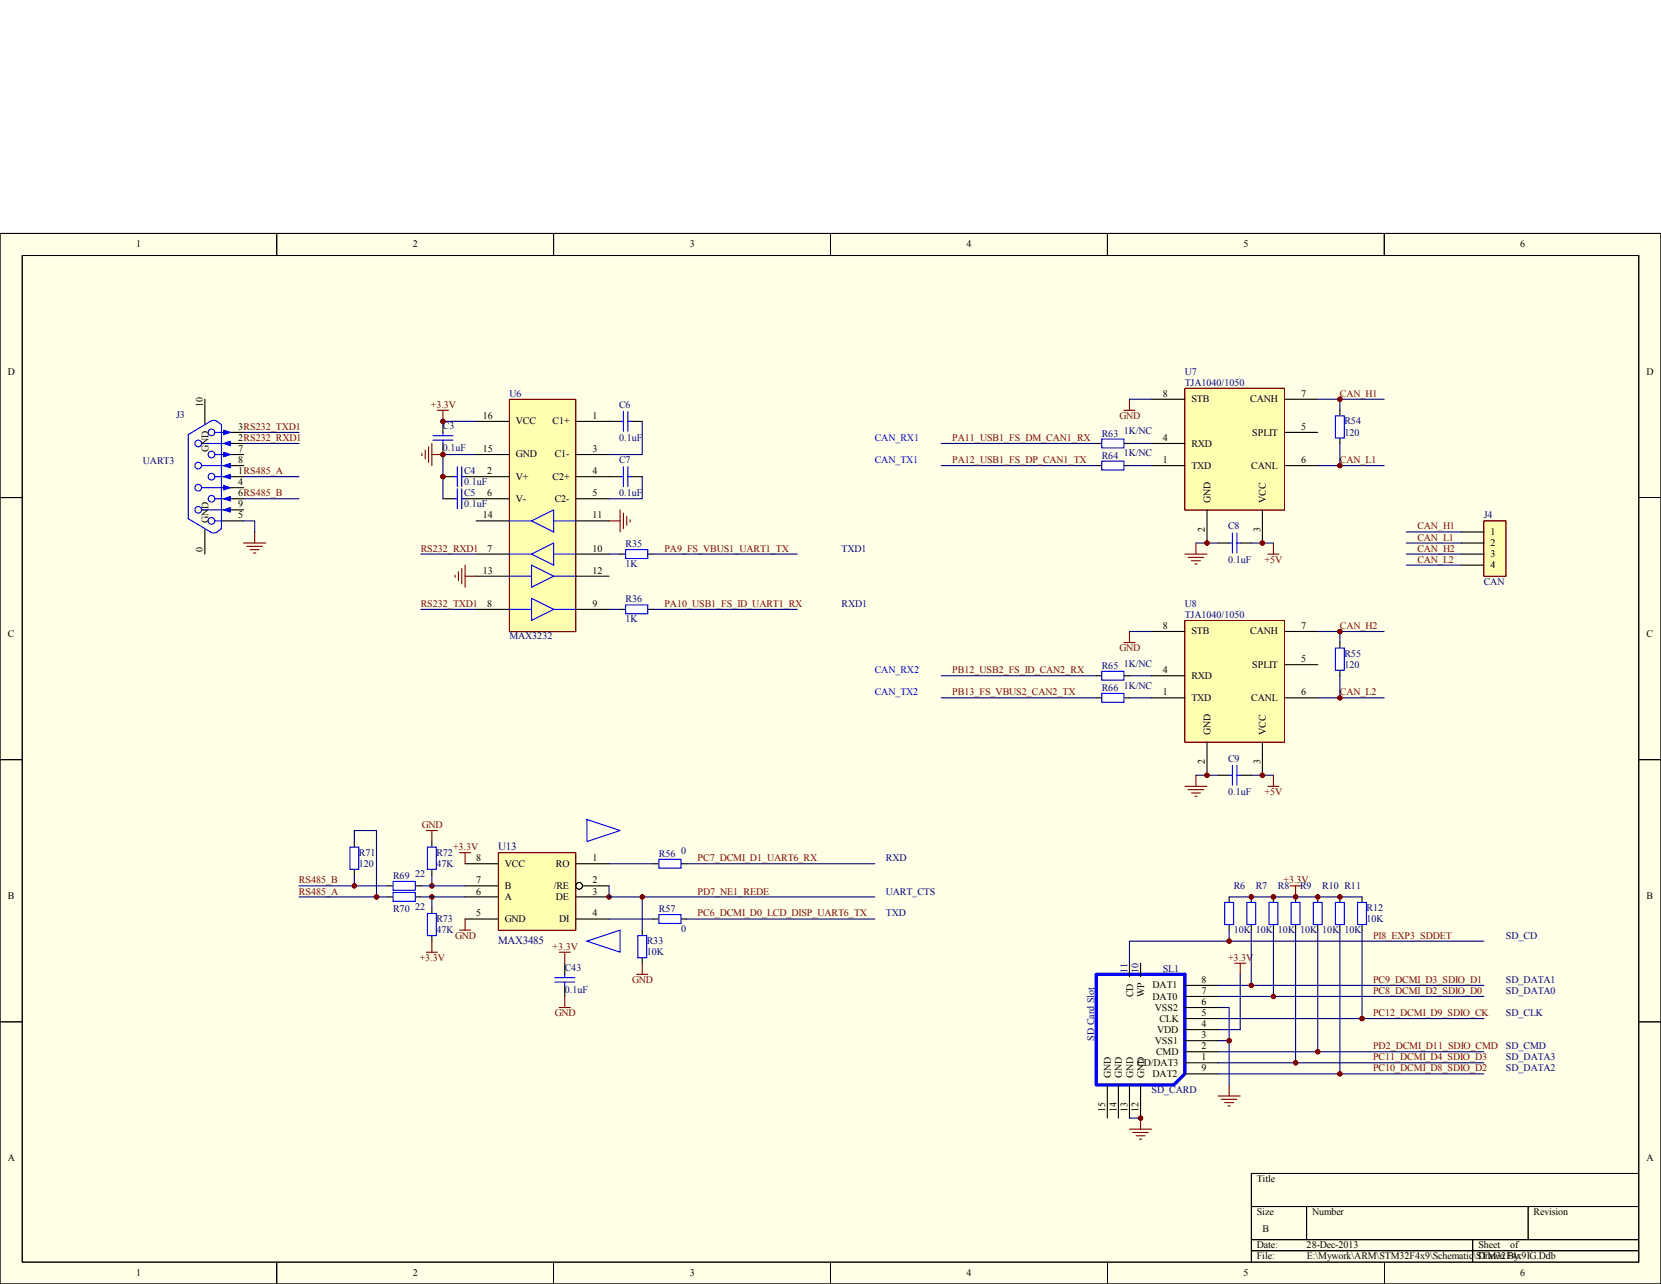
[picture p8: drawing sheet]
<svg xmlns="http://www.w3.org/2000/svg" width="279mm" height="216mm" viewBox="0 0 279 216" stroke-linecap="round" stroke-linejoin="round" font-family="sans-serif">
<path d="M0 39.2h279.4v176.7h-279.4z" fill="#ffffe8"/>
<g fill="none" stroke="#000" stroke-width=".17">
<path d="M0 39.2h279.4v176.7h-279.4zM46.6 39.2v3.8M93.1 39.2v3.8M139.7 39.2v3.8M186.3 39.2v3.8M232.8 39.2v3.8M3.7 43h272v169.2h-272zM0 83.7h3.7M275.7 83.7h3.7M0 127.8h3.7M275.7 127.8h3.7M0 171.8h3.7"/>
<path d="M275.7 171.8h3.7M275.7 197.3h-65.2v14.9M46.6 212.2v3.7M93.1 212.2v3.7M139.7 212.2v3.7M186.3 212.2v3.7M210.5 202.9h65.2M210.5 208.5h65.2M210.5 210.3h65.2M219.8 202.9v5.6M232.8 212.2v3.7M247.7 208.5v3.7"/>
<path d="M257 202.9v5.6"/>
</g>
<path d="M85.7 67.2h11.2v39h-11.2z" fill="#ffffb0"/>
<path d="M85.7 67.1h11.2v39.1h-11.2z" fill="none" stroke="#800000" stroke-width=".17"/>
<g fill="none" stroke="#00f" stroke-width=".19">
<path d="M31.7 73.1l3.9-2.3 .3-.1a1.9 1.9 0 0 1 1.4 .7v17.5a1.89 1.89 0 0 1-1.4 .7l-.3-.1-3.9-2.3zM33.9 78.3h3.4M33.9 74.6h3.4M36.1 76.4h1.2M36.1 72.7h1.2M72.8 74h3.4M72.8 73.3h3.4M74.5 72.7v.6M74.5 74v.6M76.9 78.5v3.3M77.7 78.5v3.3M104.3 70.9h.6"/>
<path d="M104.9 69.2v3.3M104.9 78.5v3.3M105.6 69.2v3.3M105.6 78.5v3.3M105.6 70.9h.6M33.9 85.7h3.4M33.9 82h3.4M36.1 87.6h1.2M36.1 80.2h1.2M36.1 83.9h1.2M76.4 80.2h.5M76.4 83.9h.5"/>
<path d="M76.9 82.2v3.3M77.7 82.2v3.3M77.7 80.2h.5M77.7 83.9h.5M85.7 87.6h3.7M85.7 93.2h3.7M85.7 96.9h3.7M89.4 87.6l3.7-1.9v3.7zM89.4 93.2l3.7-1.9v3.7zM89.4 95l3.7 1.9-3.7 1.8zM93.1 96.9h3.8M93.1 87.6h3.8"/>
<path d="M93.1 93.2h3.8M104.3 80.2h.6M105.6 80.2h.6M85.7 102.5h3.7M89.4 100.6l3.7 1.9-3.7 1.8zM93.1 102.5h3.8"/>
<circle cx="33.3" cy="78.3" r=".56"/>
<circle cx="33.3" cy="74.6" r=".56"/>
<circle cx="35.6" cy="76.4" r=".56"/>
<circle cx="35.6" cy="72.7" r=".56"/>
<circle cx="33.3" cy="85.7" r=".56"/>
<circle cx="33.3" cy="82" r=".56"/>
<circle cx="35.6" cy="83.9" r=".56"/>
<circle cx="35.6" cy="80.1" r=".56"/>
<circle cx="35.6" cy="87.6" r=".56"/>
</g>
<g fill="none" stroke="#000" stroke-width=".19">
<path d="M34.5 67.1v4.1M37.3 76.4h3.7M37.3 74.6h3.7M37.3 72.7h3.7M37.3 78.3h3.7M74.5 70.9v1.8M74.5 74.6v1.8M80.1 70.9h5.6M80.1 76.4h5.6M96.9 70.9h7.4M96.9 76.4h5.5M106.2 70.9h1.8"/>
<path d="M34.5 89.1v4.1M37.3 87.6h3.7M37.3 80.2h3.7M37.3 83.9h3.7M37.3 82h3.7M37.3 85.7h3.7M74.5 80.2h1.9M74.5 83.9h1.9M78.2 80.2h7.5M78.2 83.9h7.5M80.1 87.6h5.6M80.1 93.2h5.6"/>
<path d="M80.1 96.9h5.6M96.9 87.6h5.5M96.9 93.2h5.5M96.9 96.9h5.5M96.9 80.2h7.4M96.9 83.9h5.5M106.2 80.2h1.8M80.1 102.5h5.6M96.9 102.5h5.5"/>
</g>
<path d="M41 72.7h9.3M41 74.6h9.3M74.5 70.9h5.6M80.1 76.4h-5.6v7.5M108 70.9v5.5h-5.6M41 87.6h1.8v1.8M70.8 93.2h9.3M102.4 93.2h1.9M108 80.2v3.7h-5.6M70.8 102.5h9.3M102.4 102.5h1.9" fill="none" stroke="#000080" stroke-width=".19"/>
<path d="M71 76.2v.4M71.5 75.7v1.5M72.1 75.1v2.6M72.6 76.4h1.9M72.6 74.6v3.7M41 91.3h3.7M41.5 91.9h2.6M42.1 92.4h1.5M42.7 93h.3M42.8 89.4v1.9" fill="none" stroke="#800000" stroke-width=".19"/>
<g fill="#00f" stroke="#00f" stroke-width=".19">
<path d="M37.6 80.2l1.1-.4v.7z"/>
<path d="M37.6 83.9l1.1-.4v.7z"/>
<path d="M37.6 74.6l1.1-.4v.7z"/>
<path d="M37.6 76.1l1.1 .3-1.1 .4z"/>
<path d="M37.6 72.3l1.1 .4-1.1 .4z"/>
<path d="M37.6 78.3l1.1-.4v.8z"/>
<path d="M37.6 81.6l1.1 .4-1.1 .4z"/>
<path d="M37.6 85.7l1.1-.3v.7z"/>
</g>
<path d="M199.3 65.3h16.8v20.5h-16.8z" fill="#ffffb0"/>
<path d="M199.3 65.3h16.8v20.5h-16.8z" fill="none" stroke="#800000" stroke-width=".17"/>
<path d="M193.7 67.1h5.6M193.7 74.6h5.6M193.7 78.3h5.6M216.1 67.1h5.6M216.1 78.3h5.6M216.1 72.7h5.6M225.4 69v.9M225.4 73.6v1M203 85.7v5.6M212.3 85.7v5.6" fill="none" stroke="#000" stroke-width=".19"/>
<path d="M224.6 69.9h1.5v3.7h-1.5z" fill-rule="evenodd" fill="#fff"/>
<path d="M224.6 69.9h1.5v3.7h-1.5z" fill="none" stroke="#00f" stroke-width=".19"/>
<path d="M225.4 108v1M225.4 112.7v.9" fill="none" stroke="#000" stroke-width=".19"/>
<path d="M224.6 109h1.5v3.7h-1.5z" fill-rule="evenodd" fill="#fff"/>
<path d="M206.8 91.3h.5M207.3 89.6v3.4M208.1 91.3h.5M208.1 89.6v3.4M224.6 109h1.5v3.7h-1.5z" fill="none" stroke="#00f" stroke-width=".19"/>
<path d="M190 67.1h3.7M221.7 67.1h11.1M221.7 78.3h11.1M201.2 91.3h3.7M210.5 91.3h3.7" fill="none" stroke="#000080" stroke-width=".19"/>
<path d="M204.9 91.3h1.9M208.6 91.3h1.9" fill="none" stroke="#000" stroke-width=".19"/>
<path d="M189.1 69h1.8M190 67.1v1.9M199.3 93.2h3.7M199.9 93.7h2.6M200.4 94.3h1.5M201 94.8h.4M201.2 91.3v1.9M213.3 93.2h1.8M214.2 91.3v1.9" fill="none" stroke="#800000" stroke-width=".19"/>
<path d="M199.3 104.4h16.8v20.4h-16.8z" fill="#ffffb0"/>
<path d="M199.3 104.4h16.8v20.4h-16.8z" fill="none" stroke="#800000" stroke-width=".17"/>
<g fill="none" stroke="#000" stroke-width=".19">
<path d="M193.7 106.2h5.6M193.7 113.6h5.6M193.7 117.3h5.6M216.1 106.2h5.6M216.1 117.3h5.6M216.1 111.8h5.6M203 124.8v5.6M204.9 130.4h1.9M208.6 130.4h1.9M212.3 124.8v5.6M206.8 150.8v.9M206.8 155.5v.9"/>
<path d="M190 162v2.2M191.9 162v2.2M199.3 178.7h5.6M199.3 176.8h5.6M199.3 175h5.6M199.3 173.1h5.6M199.3 169.4h5.6M199.3 171.3h5.6M199.3 165.7h5.6M199.3 167.6h5.6M186.3 182.4v5.6M188.1 182.4v5.6"/>
<path d="M190 182.4v5.6M191.9 182.4v5.6M199.3 180.6h5.6"/>
</g>
<g fill="none" stroke="#000080" stroke-width=".19">
<path d="M190 106.2h3.7M221.7 106.2h11.1M221.7 117.3h11.1M201.2 130.4h3.7M210.5 130.4h3.7M204.9 169.4h1.9v13M204.9 173.1h3.7M204.9 167.6h44.7M204.9 171.3h44.7M204.9 176.8h44.7M204.9 178.7h44.7M204.9 175h1.9"/>
<path d="M204.9 165.7h44.7M190 188h1.9M204.9 180.6h44.7"/>
</g>
<path d="M206.8 130.4h.5M207.3 128.7v3.3M208.1 130.4h.5M208.1 128.7v3.3" fill="none" stroke="#00f" stroke-width=".19"/>
<g fill="none" stroke="#800000" stroke-width=".19">
<path d="M73.6 69h1.8M74.5 69v1.9M189.1 108h1.8M190 106.2v1.8M199.3 132.2h3.7M199.9 132.8h2.6M200.4 133.3h1.5M201 133.9h.4M201.2 130.4v1.8M213.3 132.2h1.8M214.2 130.4v1.8M190 189.9h3.7"/>
<path d="M190.6 190.4h2.6M191.1 191h1.5M191.7 191.5h.3M191.9 188v1.9M204.9 184.3h3.7M205.5 184.8h2.6M206 185.4h1.5M206.6 186h.3M206.8 182.4v1.9"/>
</g>
<path d="M184.4 163.8h14.9v16.8l-1.9 1.8h-13z" fill="none" stroke="#00f" stroke-width=".56"/>
<path d="M206 151.7h1.5v3.8h-1.5z" fill-rule="evenodd" fill="#fff"/>
<path d="M206 151.7h1.5v3.8h-1.5z" fill="none" stroke="#00f" stroke-width=".19"/>
<path d="M206.8 156.4v1.9M249.6 158.3h-59.6v3.7" fill="none" stroke="#000080" stroke-width=".19"/>
<path d="M217 149h1.9M217.9 149v1.8M207.7 162h1.8M208.6 162v1.8" fill="none" stroke="#800000" stroke-width=".19"/>
<circle cx="206.8" cy="175" r=".37" fill="#800000"/>
<circle cx="206.8" cy="175" r=".37" fill="none" stroke="#800000" stroke-width=".17"/>
<path d="M158.3 74.6h26.1M158.3 78.3h26.1M158.3 113.6h26.1M158.3 117.3h26.1" fill="none" stroke="#000080" stroke-width=".19"/>
<circle cx="74.5" cy="80.1" r=".37" fill="#800000"/>
<circle cx="74.5" cy="80.1" r=".37" fill="none" stroke="#800000" stroke-width=".17"/>
<circle cx="74.5" cy="70.9" r=".37" fill="#800000"/>
<circle cx="74.5" cy="70.9" r=".37" fill="none" stroke="#800000" stroke-width=".17"/>
<circle cx="203" cy="91.3" r=".37" fill="#800000"/>
<circle cx="203" cy="91.3" r=".37" fill="none" stroke="#800000" stroke-width=".17"/>
<circle cx="212.3" cy="91.3" r=".37" fill="#800000"/>
<circle cx="212.3" cy="91.3" r=".37" fill="none" stroke="#800000" stroke-width=".17"/>
<circle cx="203" cy="130.4" r=".37" fill="#800000"/>
<circle cx="203" cy="130.4" r=".37" fill="none" stroke="#800000" stroke-width=".17"/>
<circle cx="212.3" cy="130.4" r=".37" fill="#800000"/>
<circle cx="212.3" cy="130.4" r=".37" fill="none" stroke="#800000" stroke-width=".17"/>
<path d="M249.6 87.6h3.7v9.3h-3.7z" fill="#ffffb0"/>
<path d="M249.6 87.6h3.7v9.3h-3.7z" fill="none" stroke="#800000" stroke-width=".17"/>
<path d="M245.9 89.4h3.7M245.9 91.3h3.7M245.9 93.2h3.7M245.9 95h3.7" fill="none" stroke="#000" stroke-width=".19"/>
<path d="M225.4 67.1v1.9" fill="none" stroke="#000080" stroke-width=".19"/>
<circle cx="225.4" cy="67.1" r=".37" fill="#800000"/>
<circle cx="225.4" cy="67.1" r=".37" fill="none" stroke="#800000" stroke-width=".17"/>
<path d="M225.4 74.6v3.7" fill="none" stroke="#000080" stroke-width=".19"/>
<circle cx="225.4" cy="78.3" r=".37" fill="#800000"/>
<circle cx="225.4" cy="78.3" r=".37" fill="none" stroke="#800000" stroke-width=".17"/>
<path d="M225.4 106.2v1.8M225.4 113.6v3.7" fill="none" stroke="#000080" stroke-width=".19"/>
<circle cx="225.4" cy="106.2" r=".37" fill="#800000"/>
<circle cx="225.4" cy="106.2" r=".37" fill="none" stroke="#800000" stroke-width=".17"/>
<circle cx="225.4" cy="117.3" r=".37" fill="#800000"/>
<circle cx="225.4" cy="117.3" r=".37" fill="none" stroke="#800000" stroke-width=".17"/>
<path d="M236.6 89.4h9.3M236.6 93.2h9.3M236.6 91.3h9.3M236.6 95h9.3" fill="none" stroke="#000080" stroke-width=".19"/>
<circle cx="191.9" cy="188" r=".37" fill="#800000"/>
<circle cx="191.9" cy="188" r=".37" fill="none" stroke="#800000" stroke-width=".17"/>
<path d="M210.5 150.8v.9M210.5 155.5v.9" fill="none" stroke="#000" stroke-width=".19"/>
<path d="M209.7 151.7h1.5v3.8h-1.5z" fill-rule="evenodd" fill="#fff"/>
<path d="M209.7 151.7h1.5v3.8h-1.5z" fill="none" stroke="#00f" stroke-width=".19"/>
<path d="M214.2 150.8v.9M214.2 155.5v.9" fill="none" stroke="#000" stroke-width=".19"/>
<path d="M213.5 151.7h1.5v3.8h-1.5z" fill-rule="evenodd" fill="#fff"/>
<path d="M213.5 151.7h1.5v3.8h-1.5z" fill="none" stroke="#00f" stroke-width=".19"/>
<path d="M217.9 150.8v.9M217.9 155.5v.9" fill="none" stroke="#000" stroke-width=".19"/>
<path d="M217.2 151.7h1.5v3.8h-1.5z" fill-rule="evenodd" fill="#fff"/>
<path d="M217.2 151.7h1.5v3.8h-1.5z" fill="none" stroke="#00f" stroke-width=".19"/>
<path d="M221.7 150.8v.9M221.7 155.5v.9" fill="none" stroke="#000" stroke-width=".19"/>
<path d="M220.9 151.7h1.5v3.8h-1.5z" fill-rule="evenodd" fill="#fff"/>
<path d="M220.9 151.7h1.5v3.8h-1.5z" fill="none" stroke="#00f" stroke-width=".19"/>
<path d="M225.4 150.8v.9M225.4 155.5v.9" fill="none" stroke="#000" stroke-width=".19"/>
<path d="M224.6 151.7h1.5v3.8h-1.5z" fill-rule="evenodd" fill="#fff"/>
<path d="M224.6 151.7h1.5v3.8h-1.5z" fill="none" stroke="#00f" stroke-width=".19"/>
<path d="M206.8 150.8h22.3M210.5 156.4v9.3M214.2 156.4v11.2M217.9 156.4v22.3M221.7 156.4v20.4M225.4 156.4v24.2M208.6 163.8v9.3" fill="none" stroke="#000080" stroke-width=".19"/>
<path d="M229.1 150.8v.9M229.1 155.5v.9" fill="none" stroke="#000" stroke-width=".19"/>
<path d="M228.4 151.7h1.5v3.8h-1.5z" fill-rule="evenodd" fill="#fff"/>
<path d="M228.4 151.7h1.5v3.8h-1.5z" fill="none" stroke="#00f" stroke-width=".19"/>
<circle cx="225.4" cy="150.8" r=".37" fill="#800000"/>
<circle cx="225.4" cy="150.8" r=".37" fill="none" stroke="#800000" stroke-width=".17"/>
<circle cx="217.9" cy="150.8" r=".37" fill="#800000"/>
<circle cx="217.9" cy="150.8" r=".37" fill="none" stroke="#800000" stroke-width=".17"/>
<circle cx="210.5" cy="150.8" r=".37" fill="#800000"/>
<circle cx="210.5" cy="150.8" r=".37" fill="none" stroke="#800000" stroke-width=".17"/>
<circle cx="214.2" cy="150.8" r=".37" fill="#800000"/>
<circle cx="214.2" cy="150.8" r=".37" fill="none" stroke="#800000" stroke-width=".17"/>
<circle cx="221.7" cy="150.8" r=".37" fill="#800000"/>
<circle cx="221.7" cy="150.8" r=".37" fill="none" stroke="#800000" stroke-width=".17"/>
<path d="M229.1 156.4v14.9" fill="none" stroke="#000080" stroke-width=".19"/>
<path d="M104.3 93.2h.9M109 93.2h.9" fill="none" stroke="#000" stroke-width=".19"/>
<path d="M105.2 92.4h3.8v1.5h-3.8z" fill-rule="evenodd" fill="#fff"/>
<path d="M105.2 92.4h3.8v1.5h-3.8z" fill="none" stroke="#00f" stroke-width=".19"/>
<path d="M109.9 145.2h.9M114.6 145.2h.9" fill="none" stroke="#000" stroke-width=".19"/>
<path d="M110.8 144.5h3.8v1.5h-3.8z" fill-rule="evenodd" fill="#fff"/>
<path d="M110.8 144.5h3.8v1.5h-3.8z" fill="none" stroke="#00f" stroke-width=".19"/>
<path d="M104.3 102.5h.9M109 102.5h.9" fill="none" stroke="#000" stroke-width=".19"/>
<path d="M105.2 101.7h3.8v1.5h-3.8z" fill-rule="evenodd" fill="#fff"/>
<path d="M105.2 101.7h3.8v1.5h-3.8z" fill="none" stroke="#00f" stroke-width=".19"/>
<path d="M109.9 154.5h.9M114.6 154.5h.9" fill="none" stroke="#000" stroke-width=".19"/>
<path d="M110.8 153.8h3.8v1.5h-3.8z" fill-rule="evenodd" fill="#fff"/>
<path d="M110.8 153.8h3.8v1.5h-3.8z" fill="none" stroke="#00f" stroke-width=".19"/>
<path d="M190 74.6h3.7M109.9 93.2h24.2M109.9 102.5h24.2" fill="none" stroke="#000080" stroke-width=".19"/>
<circle cx="214.2" cy="167.6" r=".37" fill="#800000"/>
<circle cx="214.2" cy="167.6" r=".37" fill="none" stroke="#800000" stroke-width=".17"/>
<circle cx="210.5" cy="165.7" r=".37" fill="#800000"/>
<circle cx="210.5" cy="165.7" r=".37" fill="none" stroke="#800000" stroke-width=".17"/>
<circle cx="229.1" cy="171.3" r=".37" fill="#800000"/>
<circle cx="229.1" cy="171.3" r=".37" fill="none" stroke="#800000" stroke-width=".17"/>
<circle cx="221.7" cy="176.8" r=".37" fill="#800000"/>
<circle cx="221.7" cy="176.8" r=".37" fill="none" stroke="#800000" stroke-width=".17"/>
<circle cx="217.9" cy="178.7" r=".37" fill="#800000"/>
<circle cx="217.9" cy="178.7" r=".37" fill="none" stroke="#800000" stroke-width=".17"/>
<circle cx="225.4" cy="180.6" r=".37" fill="#800000"/>
<circle cx="225.4" cy="180.6" r=".37" fill="none" stroke="#800000" stroke-width=".17"/>
<circle cx="74.5" cy="76.4" r=".37" fill="#800000"/>
<circle cx="74.5" cy="76.4" r=".37" fill="none" stroke="#800000" stroke-width=".17"/>
<circle cx="206.8" cy="158.3" r=".37" fill="#800000"/>
<circle cx="206.8" cy="158.3" r=".37" fill="none" stroke="#800000" stroke-width=".17"/>
<path d="M190 78.3h3.7" fill="none" stroke="#000080" stroke-width=".19"/>
<path d="M184.4 74.6h.9M189.1 74.6h.9" fill="none" stroke="#000" stroke-width=".19"/>
<path d="M185.3 73.8h3.8v1.5h-3.8z" fill-rule="evenodd" fill="#fff"/>
<path d="M185.3 73.8h3.8v1.5h-3.8z" fill="none" stroke="#00f" stroke-width=".19"/>
<path d="M184.4 78.3h.9M189.1 78.3h.9" fill="none" stroke="#000" stroke-width=".19"/>
<path d="M185.3 77.5h3.8v1.5h-3.8z" fill-rule="evenodd" fill="#fff"/>
<path d="M185.3 77.5h3.8v1.5h-3.8z" fill="none" stroke="#00f" stroke-width=".19"/>
<path d="M190 113.6h3.7M190 117.3h3.7" fill="none" stroke="#000080" stroke-width=".19"/>
<path d="M184.4 113.6h.9M189.1 113.6h.9" fill="none" stroke="#000" stroke-width=".19"/>
<path d="M185.3 112.9h3.8v1.5h-3.8z" fill-rule="evenodd" fill="#fff"/>
<path d="M185.3 112.9h3.8v1.5h-3.8z" fill="none" stroke="#00f" stroke-width=".19"/>
<path d="M184.4 117.3h.9M189.1 117.3h.9" fill="none" stroke="#000" stroke-width=".19"/>
<path d="M185.3 116.6h3.8v1.5h-3.8z" fill-rule="evenodd" fill="#fff"/>
<path d="M185.3 116.6h3.8v1.5h-3.8z" fill="none" stroke="#00f" stroke-width=".19"/>
<path d="M76.6 96.7v.4M77.1 96.1v1.5M77.7 95.6v2.6M78.2 96.9h1.9M78.2 95v3.7M102.4 87.6h1.9M104.3 85.7v3.7M104.9 86.3v2.6M105.4 86.8v1.5M106 87.4v.4" fill="none" stroke="#800000" stroke-width=".19"/>
<path d="M83.9 143.4h13v13h-13z" fill="#ffffb0"/>
<path d="M83.8 143.4h13.1v13h-13.1z" fill="none" stroke="#800000" stroke-width=".17"/>
<path d="M78.2 145.2h5.6M78.2 149h5.6M78.2 150.8h5.6M78.2 154.5h5.6M96.9 145.2h5.5M96.9 150.8h5.5M96.9 154.5h5.5M98 149h4.4" fill="none" stroke="#000" stroke-width=".19"/>
<circle cx="97.4" cy="149" r=".56" fill="none" stroke="#000" stroke-width=".17"/>
<path d="M77.3 156.4h1.9M78.2 154.5v1.9" fill="none" stroke="#800000" stroke-width=".19"/>
<circle cx="102.4" cy="150.8" r=".37" fill="#800000"/>
<circle cx="102.4" cy="150.8" r=".37" fill="none" stroke="#800000" stroke-width=".17"/>
<path d="M115.5 154.5h31.7" fill="none" stroke="#000080" stroke-width=".19"/>
<path d="M71.7 139.7h1.9M72.6 139.7v1.8" fill="none" stroke="#800000" stroke-width=".19"/>
<path d="M72.6 141.5v.9M72.6 146.2v.9" fill="none" stroke="#000" stroke-width=".19"/>
<path d="M71.9 142.4h1.5v3.8h-1.5z" fill-rule="evenodd" fill="#fff"/>
<path d="M71.9 142.4h1.5v3.8h-1.5z" fill="none" stroke="#00f" stroke-width=".19"/>
<path d="M72.6 152.7v.9M72.6 157.3v1" fill="none" stroke="#000" stroke-width=".19"/>
<path d="M71.9 153.6h1.5v3.7h-1.5z" fill-rule="evenodd" fill="#fff"/>
<path d="M71.9 153.6h1.5v3.7h-1.5z" fill="none" stroke="#00f" stroke-width=".19"/>
<path d="M59.6 141.5v.9M59.6 146.2v.9" fill="none" stroke="#000" stroke-width=".19"/>
<path d="M58.9 142.4h1.5v3.8h-1.5z" fill-rule="evenodd" fill="#fff"/>
<path d="M58.9 142.4h1.5v3.8h-1.5z" fill="none" stroke="#00f" stroke-width=".19"/>
<path d="M72.6 147.1v1.9M72.6 150.8v1.9" fill="none" stroke="#000080" stroke-width=".19"/>
<circle cx="72.6" cy="149" r=".37" fill="#800000"/>
<circle cx="72.6" cy="149" r=".37" fill="none" stroke="#800000" stroke-width=".17"/>
<circle cx="72.6" cy="150.8" r=".37" fill="#800000"/>
<circle cx="72.6" cy="150.8" r=".37" fill="none" stroke="#800000" stroke-width=".17"/>
<path d="M59.6 139.7v1.8M59.6 147.1v1.9M70.8 149h7.4M70.8 150.8h7.4M102.4 149v1.8h44.8M115.5 145.2h31.7" fill="none" stroke="#000080" stroke-width=".19"/>
<path d="M98.7 137.8l5.6 1.9-5.6 1.8zM98.7 158.3l5.6-1.9v3.7zM93.3 165.1h3.4M93.3 164.4h3.4M95 163.8v.6M95 165.1v.6" fill="none" stroke="#00f" stroke-width=".19"/>
<path d="M65.2 149h.9M69.8 149h1M95 162v1.8M95 165.7v1.9" fill="none" stroke="#000" stroke-width=".19"/>
<path d="M94.1 169.4h1.8M95 167.6v1.8" fill="none" stroke="#800000" stroke-width=".19"/>
<path d="M66.1 148.2h3.7v1.5h-3.7z" fill-rule="evenodd" fill="#fff"/>
<path d="M66.1 148.2h3.7v1.5h-3.7z" fill="none" stroke="#00f" stroke-width=".19"/>
<path d="M65.2 150.8h.9M69.8 150.8h1" fill="none" stroke="#000" stroke-width=".19"/>
<path d="M66.1 150.1h3.7v1.5h-3.7z" fill-rule="evenodd" fill="#fff"/>
<path d="M66.1 150.1h3.7v1.5h-3.7z" fill="none" stroke="#00f" stroke-width=".19"/>
<path d="M50.3 149h14.9M50.3 150.8h14.9" fill="none" stroke="#000080" stroke-width=".19"/>
<path d="M108 156.4v.9M108 161v1" fill="none" stroke="#000" stroke-width=".19"/>
<path d="M107.3 157.3h1.5v3.7h-1.5z" fill-rule="evenodd" fill="#fff"/>
<path d="M107.3 157.3h1.5v3.7h-1.5z" fill="none" stroke="#00f" stroke-width=".19"/>
<path d="M107.1 163.8h1.9M108 162v1.8" fill="none" stroke="#800000" stroke-width=".19"/>
<path d="M41 80.2h9.3M41 83.9h9.3M59.6 139.7h3.7v11.1M102.4 154.5h7.5M102.4 145.2h7.5M108 150.8v5.6" fill="none" stroke="#000080" stroke-width=".19"/>
<circle cx="59.6" cy="149" r=".37" fill="#800000"/>
<circle cx="59.6" cy="149" r=".37" fill="none" stroke="#800000" stroke-width=".17"/>
<circle cx="63.3" cy="150.8" r=".37" fill="#800000"/>
<circle cx="63.3" cy="150.8" r=".37" fill="none" stroke="#800000" stroke-width=".17"/>
<path d="M72.6 158.3v1.8M77.3 143.4h1.9M78.2 143.4v1.8M71.7 160.1h1.9M94.1 160.1h1.8M95 160.1v1.9" fill="none" stroke="#800000" stroke-width=".19"/>
<circle cx="108" cy="150.8" r=".37" fill="#800000"/>
<circle cx="108" cy="150.8" r=".37" fill="none" stroke="#800000" stroke-width=".17"/>
<g font-size="1.9" fill="#000080">
<text x="83.8" y="143">U13</text>
<text x="83.8" y="158.7">MAX3485</text>
</g>
<g font-size="1.7">
<text x="22.9" y="41.6">1</text>
<text x="69.5" y="41.6">2</text>
<text x="116" y="41.6">3</text>
<text x="162.6" y="41.6">4</text>
<text x="209.2" y="41.6">5</text>
<text x="255.7" y="41.6">6</text>
<text x="1.3" y="63">D</text>
<text x="277" y="63">D</text>
<text x="34.1" y="68.5" transform="rotate(-90 34.1 68.5)">10</text>
<text x="81.2" y="70.4">16</text>
<text x="86.8" y="71.4">VCC</text>
<text x="93" y="71.4">C1+</text>
<text x="99.7" y="70.4">1</text>
<text x="195.6" y="66.7">8</text>
<text x="200.4" y="67.6">STB</text>
<text x="210.3" y="67.6">CANH</text>
<text x="218.9" y="66.7">7</text>
<text x="35.1" y="76.1" transform="rotate(-90 35.1 76.1)">GND</text>
<text x="40" y="74.2">2RS232_RXD1</text>
<text x="40" y="76">7</text>
<text x="40" y="72.3">3RS232_TXD1</text>
<text x="40" y="77.9">8</text>
<text x="81.2" y="76">15</text>
<text x="86.8" y="76.9">GND</text>
<text x="93.3" y="76.9">C1-</text>
<text x="99.7" y="76">3</text>
<text x="195.6" y="74.2">4</text>
<text x="195.6" y="77.9">1</text>
<text x="200.4" y="75.1">RXD</text>
<text x="210.7" y="73.2">SPLIT</text>
<text x="218.9" y="72.3">5</text>
<text x="218.9" y="77.9">6</text>
<text x="40" y="79.7">1RS485_A</text>
<text x="40" y="83.4">6RS485_B</text>
<text x="40" y="81.6">4</text>
<text x="82" y="79.7">2</text>
<text x="82" y="83.4">6</text>
<text x="86.8" y="80.6">V+</text>
<text x="93" y="80.6">C2+</text>
<text x="99.7" y="83.4">5</text>
<text x="99.7" y="79.7">4</text>
<text x="200.4" y="78.8">TXD</text>
<text x="210.5" y="78.8">CANL</text>
<text x="35.1" y="88" transform="rotate(-90 35.1 88)">GND</text>
<text x="40" y="85.3">9</text>
<text x="40" y="87.2">5</text>
<text x="81.2" y="87.2">14</text>
<text x="86.8" y="84.4">V-</text>
<text x="93.3" y="84.4">C2-</text>
<text x="99.7" y="87.2">11</text>
<text x="202.7" y="89.4" transform="rotate(-90 202.7 89.4)">2</text>
<text x="203.6" y="84.6" transform="rotate(-90 203.6 84.6)">GND</text>
<text x="212" y="89.4" transform="rotate(-90 212 89.4)">3</text>
<text x="212.9" y="84.6" transform="rotate(-90 212.9 84.6)">VCC</text>
<text x="250.7" y="90">1</text>
<text x="34.1" y="92.8" transform="rotate(-90 34.1 92.8)">0</text>
<text x="82" y="92.8">7</text>
<text x="99.7" y="92.8">10</text>
<text x="250.7" y="91.8">2</text>
<text x="250.7" y="93.7">3</text>
<text x="250.7" y="95.5">4</text>
<text x="81.2" y="96.5">13</text>
<text x="99.7" y="96.5">12</text>
<text x="1.3" y="107.1">C</text>
<text x="82" y="102.1">8</text>
<text x="99.7" y="102.1">9</text>
<text x="195.6" y="105.7">8</text>
<text x="200.4" y="106.7">STB</text>
<text x="210.3" y="106.7">CANH</text>
<text x="218.9" y="105.7">7</text>
<text x="277" y="107.1">C</text>
<text x="195.6" y="113.2">4</text>
<text x="210.7" y="112.3">SPLIT</text>
<text x="218.9" y="111.3">5</text>
<text x="195.6" y="116.9">1</text>
<text x="200.4" y="114.1">RXD</text>
<text x="200.4" y="117.9">TXD</text>
<text x="210.5" y="117.9">CANL</text>
<text x="218.9" y="116.9">6</text>
<text x="203.6" y="123.7" transform="rotate(-90 203.6 123.7)">GND</text>
<text x="212.9" y="123.7" transform="rotate(-90 212.9 123.7)">VCC</text>
<text x="202.7" y="128.5" transform="rotate(-90 202.7 128.5)">2</text>
<text x="212" y="128.5" transform="rotate(-90 212 128.5)">3</text>
<text x="80.1" y="148.5">7</text>
<text x="80.1" y="144.8">8</text>
<text x="84.9" y="149.5">B</text>
<text x="84.9" y="145.8">VCC</text>
<text x="93.1" y="149.5">/RE</text>
<text x="93.5" y="145.8">RO</text>
<text x="99.7" y="148.5">2</text>
<text x="99.7" y="144.8">1</text>
<text x="1.3" y="151.1">B</text>
<text x="80.1" y="154.1">5</text>
<text x="80.1" y="150.4">6</text>
<text x="84.9" y="155">GND</text>
<text x="84.9" y="151.3">A</text>
<text x="93.5" y="151.3">DE</text>
<text x="94.1" y="155">DI</text>
<text x="99.7" y="154.1">4</text>
<text x="99.7" y="150.4">3</text>
<text x="277" y="151.1">B</text>
<text x="190.6" y="167.7" transform="rotate(-90 190.6 167.7)">CD</text>
<text x="192.4" y="167.7" transform="rotate(-90 192.4 167.7)">WP</text>
<text x="193.9" y="166.2">DAT1</text>
<text x="202.1" y="165.3">8</text>
<text x="202.1" y="167.1">7</text>
<text x="193.9" y="168.1">DAT0</text>
<text x="194.3" y="169.9">VSS2</text>
<text x="194.6" y="173.7">VDD</text>
<text x="195" y="171.8">CLK</text>
<text x="202.1" y="170.9">5</text>
<text x="202.1" y="169">6</text>
<text x="202.1" y="172.7">4</text>
<text x="191.3" y="179.2">CD/DAT3</text>
<text x="194.3" y="175.5">VSS1</text>
<text x="194.5" y="177.4">CMD</text>
<text x="202.1" y="178.3">1</text>
<text x="202.1" y="176.4">2</text>
<text x="202.1" y="174.6">3</text>
<text x="186.9" y="181.3" transform="rotate(-90 186.9 181.3)">GND</text>
<text x="188.7" y="181.3" transform="rotate(-90 188.7 181.3)">GND</text>
<text x="190.6" y="181.3" transform="rotate(-90 190.6 181.3)">GND</text>
<text x="192.4" y="181.3" transform="rotate(-90 192.4 181.3)">GND</text>
<text x="193.9" y="181.1">DAT2</text>
<text x="202.1" y="180.1">9</text>
<text x="185.9" y="186.9" transform="rotate(-90 185.9 186.9)">15</text>
<text x="187.8" y="186.9" transform="rotate(-90 187.8 186.9)">14</text>
<text x="189.7" y="186.9" transform="rotate(-90 189.7 186.9)">13</text>
<text x="191.5" y="186.9" transform="rotate(-90 191.5 186.9)">12</text>
<text x="1.3" y="195.2">A</text>
<text x="277" y="195.2">A</text>
<text x="211.4" y="198.8">Title</text>
<text x="211.4" y="204.3">Size</text>
<text x="211.4" y="209.9">Date:</text>
<text x="212.3" y="207.1">B</text>
<text x="219.8" y="209.9">28-Dec-2013</text>
<text x="220.7" y="204.3">Number</text>
<text x="248.7" y="209.9">Sheet</text>
<text x="254.1" y="209.9">of</text>
<text x="258" y="204.3">Revision</text>
<text x="22.9" y="214.5">1</text>
<text x="69.5" y="214.5">2</text>
<text x="116" y="214.5">3</text>
<text x="162.6" y="214.5">4</text>
<text x="209.2" y="214.5">5</text>
<text x="211.4" y="211.8">File:</text>
<text x="219.8" y="211.8">E:\Mywork\ARM\STM32F4x9\Schematic\STM32F4x9IG.Ddb</text>
<text x="248.7" y="211.8">Drawn By:</text>
<text x="255.7" y="214.5">6</text>
</g>
<g font-size="1.7" fill="#000080">
<text x="199.3" y="63">U7</text>
<text x="199.3" y="64.9">TJA1040/1050</text>
<text x="29.6" y="70.2">J3</text>
<text x="85.7" y="66.7">U6</text>
<text x="104.1" y="68.6">C6</text>
<text x="226.1" y="71.4">R54</text>
<text x="74.5" y="72.1">C3</text>
<text x="74.5" y="75.8">0.1uF</text>
<text x="104.1" y="77.9">C7</text>
<text x="104.1" y="74.2">0.1uF</text>
<text x="185.3" y="73.4">R63</text>
<text x="185.3" y="77.1">R64</text>
<text x="189.1" y="73">1K/NC</text>
<text x="189.1" y="76.8">1K/NC</text>
<text x="226.1" y="73.2">120</text>
<text x="24" y="78.1">UART3</text>
<text x="78.1" y="79.7">C4</text>
<text x="78.1" y="81.6">0.1uF</text>
<text x="78.1" y="83.4">C5</text>
<text x="104.1" y="83.4">0.1uF</text>
<text x="78.1" y="85.3">0.1uF</text>
<text x="206.6" y="89">C8</text>
<text x="249.6" y="87.2">J4</text>
<text x="105.2" y="92">R35</text>
<text x="105.2" y="95.3">1K</text>
<text x="141.6" y="92.8">TXD1</text>
<text x="206.6" y="94.6">0.1uF</text>
<text x="105.2" y="101.3">R36</text>
<text x="249.6" y="98.3">CAN</text>
<text x="85.7" y="107.4">MAX3232</text>
<text x="105.2" y="104.6">1K</text>
<text x="141.6" y="102.1">RXD1</text>
<text x="199.3" y="102.1">U8</text>
<text x="199.3" y="103.9">TJA1040/1050</text>
<text x="185.3" y="112.5">R65</text>
<text x="189.1" y="112.1">1K/NC</text>
<text x="226.1" y="110.4">R55</text>
<text x="226.1" y="112.3">120</text>
<text x="185.3" y="116.2">R66</text>
<text x="189.1" y="115.8">1K/NC</text>
<text x="206.6" y="128.1">C9</text>
<text x="206.6" y="133.6">0.1uF</text>
<text x="60.4" y="143.9">R71</text>
<text x="73.4" y="143.9">R72</text>
<text x="114.6" y="143.7">0</text>
<text x="60.4" y="145.8">120</text>
<text x="66.1" y="147.8">R69</text>
<text x="69.8" y="147.4">22</text>
<text x="73.4" y="145.8">47K</text>
<text x="110.8" y="144.1">R56</text>
<text x="149" y="144.8">RXD</text>
<text x="207.5" y="149.5">R6</text>
<text x="211.2" y="149.5">R7</text>
<text x="215" y="149.5">R8</text>
<text x="218.7" y="149.5">R9</text>
<text x="222.4" y="149.5">R10 R11</text>
<text x="66.1" y="153.4">R70</text>
<text x="69.8" y="153">22</text>
<text x="73.4" y="155">R73</text>
<text x="110.8" y="153.4">R57</text>
<text x="149" y="154.1">TXD</text>
<text x="149" y="150.4">UART_CTS</text>
<text x="229.9" y="153.2">R12</text>
<text x="229.9" y="155">10K</text>
<text x="73.4" y="156.9">47K</text>
<text x="108.8" y="158.8">R33</text>
<text x="108.8" y="160.6">10K</text>
<text x="114.6" y="156.7">0</text>
<text x="207.5" y="156.9">10K</text>
<text x="211.2" y="156.9">10K</text>
<text x="215" y="156.9">10K</text>
<text x="218.7" y="156.9">10K</text>
<text x="222.4" y="156.9">10K</text>
<text x="226.1" y="156.9">10K</text>
<text x="253.3" y="157.8">SD_CD</text>
<text x="95" y="163.2">C43</text>
<text x="95" y="167">0.1uF</text>
<text x="189.7" y="163.7" transform="rotate(-90 189.7 163.7)">11</text>
<text x="191.5" y="163.7" transform="rotate(-90 191.5 163.7)">10</text>
<text x="195.6" y="163.4">SL1</text>
<text x="253.3" y="165.3">SD_DATA1</text>
<text x="253.3" y="167.1">SD_DATA0</text>
<text x="253.3" y="170.9">SD_CLK</text>
<text x="184.1" y="175" transform="rotate(-90 184.1 175)">SD Card Slot</text>
<text x="253.3" y="176.4">SD_CMD</text>
<text x="253.3" y="178.3">SD_DATA3</text>
<text x="193.7" y="183.9">SD_CARD</text>
<text x="253.3" y="180.1">SD_DATA2</text>
</g>
<g font-size="1.7" fill="#800000">
<text x="72.5" y="68.6">+3.3V</text>
<text x="188.3" y="70.4">GND</text>
<text x="225.4" y="66.7">CAN_H1</text>
<text x="160.2" y="74.2">PA11_USB1_FS_DM_CAN1_RX</text>
<text x="160.2" y="77.9">PA12_USB1_FS_DP_CAN1_TX</text>
<text x="225.4" y="77.9">CAN_L1</text>
<text x="238.4" y="89">CAN_H1</text>
<text x="70.8" y="92.8">RS232_RXD1</text>
<text x="111.8" y="92.8">PA9_FS_VBUS1_UART1_TX</text>
<text x="212.7" y="94.6">+5V</text>
<text x="238.4" y="92.8">CAN_H2</text>
<text x="238.4" y="90.9">CAN_L1</text>
<text x="238.4" y="94.6">CAN_L2</text>
<text x="70.8" y="102.1">RS232_TXD1</text>
<text x="111.8" y="102.1">PA10_USB1_FS_ID_UART1_RX</text>
<text x="225.4" y="105.8">CAN_H2</text>
<text x="160.2" y="113.2">PB12_USB2_FS_ID_CAN2_RX</text>
<text x="188.3" y="109.5">GND</text>
<text x="160.2" y="116.9">PB13_FS_VBUS2_CAN2_TX</text>
<text x="225.4" y="116.9">CAN_L2</text>
<text x="212.7" y="133.6">+5V</text>
<text x="71" y="139.2">GND</text>
<text x="76.2" y="143">+3.3V</text>
<text x="50.3" y="148.5">RS485_B</text>
<text x="117.3" y="144.8">PC7_DCMI_D1_UART6_RX</text>
<text x="215.9" y="148.5">+3.3V</text>
<text x="50.3" y="150.4">RS485_A</text>
<text x="117.3" y="154.1">PC6_DCMI_D0_LCD_DISP_UART6_TX</text>
<text x="117.3" y="150.4">PD7_NE1_REDE</text>
<text x="70.6" y="161.5">+3.3V</text>
<text x="76.5" y="157.8">GND</text>
<text x="93" y="159.7">+3.3V</text>
<text x="206.6" y="161.5">+3.3V</text>
<text x="231" y="157.8">PI8_EXP3_SDDET</text>
<text x="106.3" y="165.3">GND</text>
<text x="231" y="167.1">PC8_DCMI_D2_SDIO_D0</text>
<text x="231" y="165.3">PC9_DCMI_D3_SDIO_D1</text>
<text x="93.3" y="170.9">GND</text>
<text x="231" y="170.9">PC12_DCMI_D9_SDIO_CK</text>
<text x="231" y="176.4">PD2_DCMI_D11_SDIO_CMD</text>
<text x="231" y="178.3">PC11_DCMI_D4_SDIO_D3</text>
<text x="231" y="180.1">PC10_DCMI_D8_SDIO_D2</text>
</g>
<g font-size="1.7" fill="#00f">
<text x="147.2" y="74.2">CAN_RX1</text>
<text x="147.2" y="77.9">CAN_TX1</text>
<text x="147.2" y="113.2">CAN_RX2</text>
<text x="147.2" y="116.9">CAN_TX2</text>
</g>
</svg>
